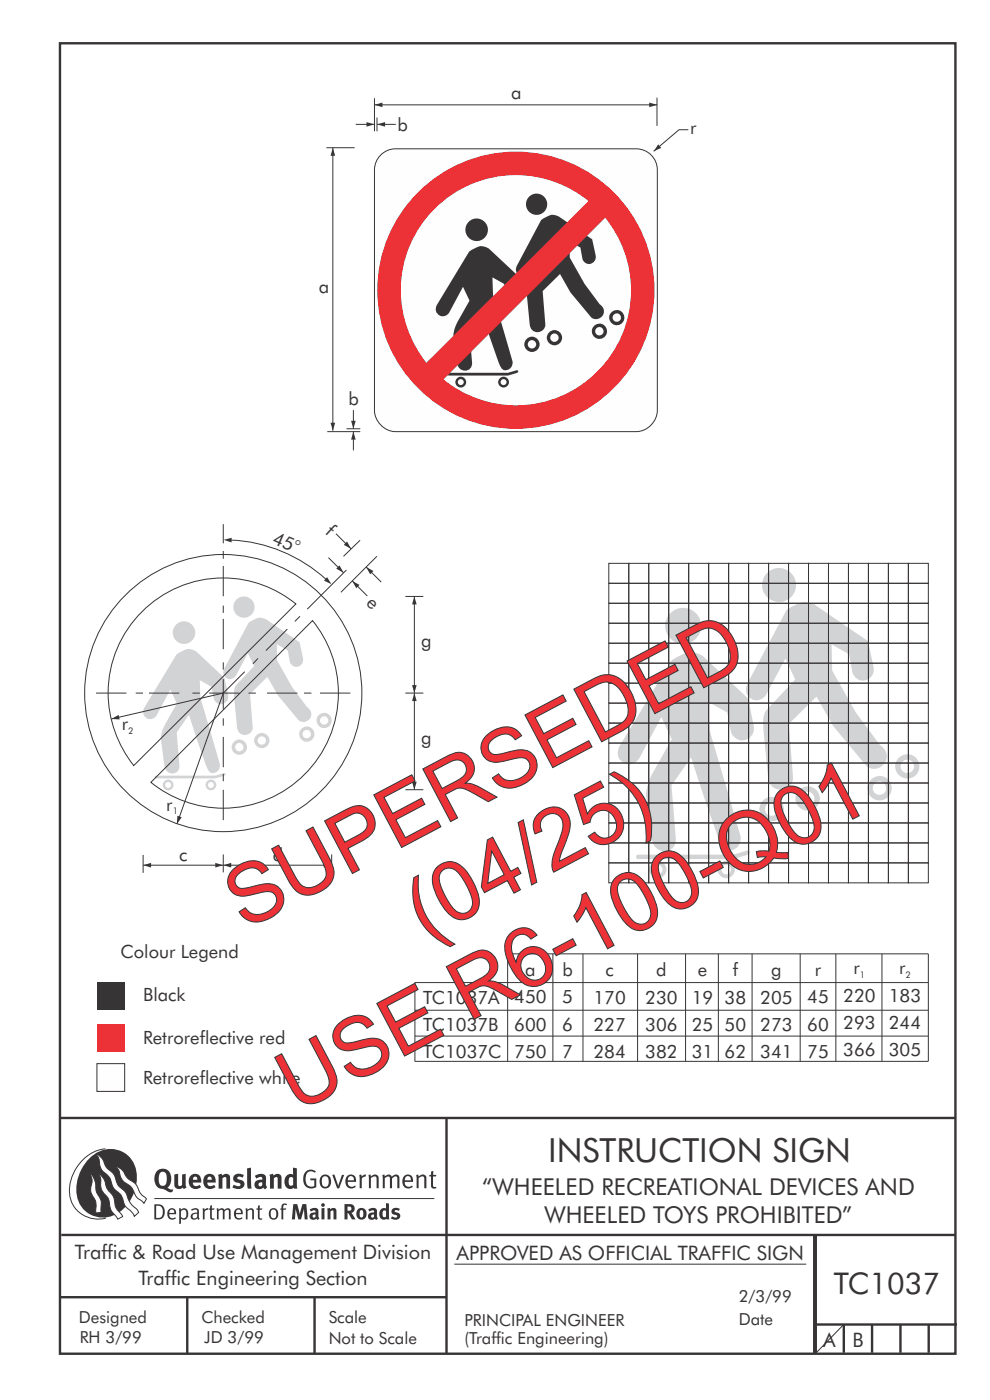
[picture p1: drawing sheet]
<svg xmlns="http://www.w3.org/2000/svg" width="210mm" height="297mm" viewBox="0 0 210 297" stroke-linecap="round" stroke-linejoin="round" font-family="sans-serif">
<path d="M20.6 217.2h5.8v5.8h-5.8z" fill-rule="evenodd" fill="#ed3237"/>
<path d="M20.6 208.4h5.8v5.9h-5.8z" fill-rule="evenodd" fill="#373435"/>
<path d="M20.6 225.6h5.8v5.9h-5.8z" fill-rule="evenodd" fill="#fefefe" stroke="#373435" stroke-width=".21"/>
<g fill="#d2d3d5">
<path d="M161.6 124.1a3.7 3.7 0 0 1 7.3 0 3.7 3.7 0 0 1-7.3 0zM166.8 129.5l1.6-1a3.9 3.9 0 0 1 4.8 .1l10.9 7.4 1.2 5.4a2.32 2.32 0 0 1-1.6 2.9 2.32 2.32 0 0 1-2.9-1.6l-.7-3.9-3.7-2.1 .1 5.5 5 9 5.1 6.8a2.69 2.69 0 0 1 1.1 3.8 2.69 2.69 0 0 1-3.8 .9l-7.2-8.7-3.5-6.2-5.9 5.8 .9 11.4a2.66 2.66 0 0 1-2.7 2.5 2.66 2.66 0 0 1-2.6-2.7l-1-11.1a4.5 4.5 0 0 1 .8-3.2l6-6.3-2.1-4.5-4 7.6a2.32 2.32 0 0 1-3.2 1 2.32 2.32 0 0 1-.8-3.3zM189.9 162.6a2.58 2.58 0 0 1 5.1 0 2.58 2.58 0 0 1-5.1 0zM191 162.6a1.45 1.45 0 0 1 2.9 0 1.45 1.45 0 0 1-2.9 0zM184 167.2a2.6 2.6 0 0 1 5.2 0 2.6 2.6 0 0 1-5.2 0zM185.1 167.2a1.45 1.45 0 0 1 2.9 0 1.45 1.45 0 0 1-2.9 0zM168.7 169.4a2.6 2.6 0 0 1 5.2 0 2.6 2.6 0 0 1-5.2 0zM169.9 169.4a1.42 1.42 0 0 1 2.8 0 1.42 1.42 0 0 1-2.8 0zM161.1 171.7a2.6 2.6 0 0 1 5.2 0 2.6 2.6 0 0 1-5.2 0zM162.3 171.7a1.42 1.42 0 0 1 2.8 0 1.42 1.42 0 0 1-2.8 0z" fill-rule="evenodd"/>
<path d="M141.1 132.8a3.8 3.8 0 0 1 7.6 0 3.8 3.8 0 0 1-7.6 0zM142.4 140.2a10.8 10.8 0 0 1 4-1.9l1.7 .4 1 .5 9.6 9 1.2 5.7a2.5 2.5 0 0 1-1.8 3 2.5 2.5 0 0 1-3-1.6l-.8-4.1-4-2.3 .2 5.9 6.6 22.8a2.4 2.4 0 0 1-3.4 2.5l-1-1.4a219.8 219.8 0 0 1-6.1-18l-4.2 5.9 .9 11.1a2.52 2.52 0 0 1-2.1 2.9 2.52 2.52 0 0 1-2.8-2.1l-1.4-10 .2-1.3 1-2.8 4.3-7.6-2.2-4.7-4.7 8.7a2.46 2.46 0 0 1-3.4 1 2.46 2.46 0 0 1-.8-3.4zM137.7 184.5a1.85 1.85 0 0 1 3.7 0 1.85 1.85 0 0 1-3.7 0zM138.5 184.5a1 1 0 0 1 2 0 1 1 0 0 1-2 0zM152.2 184.5a1.85 1.85 0 0 1 3.7 0 1.85 1.85 0 0 1-3.7 0zM153 184.5a1 1 0 0 1 2 0 1 1 0 0 1-2 0zM135 181.5l.5-.2h20l3-.9a.43 .43 0 0 1 .5 .3 .43 .43 0 0 1-.2 .6l-3.3 .9h-20l-.5-.2z" fill-rule="evenodd"/>
</g>
<g fill="none" stroke="#373435" stroke-width=".21">
<path d="M129.1 119.5h4.3v4.2h-4.3zM133.4 119.5h4.2v4.2h-4.2zM137.6 119.5h4.2v4.2h-4.2zM141.8 119.5h4.3v4.2h-4.3zM146.1 119.5h4.2v4.2h-4.2zM150.3 119.5h4.3v4.2h-4.3zM154.6 119.5h4.2v4.2h-4.2zM158.8 119.5h4.2v4.2h-4.2zM163 119.5h4.3v4.2h-4.3zM167.3 119.5h4.2v4.2h-4.2zM171.5 119.5h4.2v4.2h-4.2zM175.7 119.5h4.3v4.2h-4.3z"/>
<path d="M180 119.5h4.2v4.2h-4.2zM184.2 119.5h4.2v4.2h-4.2zM188.4 119.5h4.3v4.2h-4.3zM192.7 119.5h4.2v4.2h-4.2zM129.1 128h4.3v4.2h-4.3zM129.1 123.7h4.3v4.3h-4.3zM129.1 132.2h4.3v4.3h-4.3zM129.1 136.5h4.3v4.2h-4.3zM133.4 128h4.2v4.2h-4.2zM133.4 123.7h4.2v4.3h-4.2zM133.4 132.2h4.2v4.3h-4.2zM133.4 136.5h4.2v4.2h-4.2z"/>
<path d="M137.6 128h4.2v4.2h-4.2zM137.6 123.7h4.2v4.3h-4.2zM137.6 132.2h4.2v4.3h-4.2zM137.6 136.5h4.2v4.2h-4.2zM141.8 128h4.3v4.2h-4.3zM141.8 123.7h4.3v4.3h-4.3zM141.8 132.2h4.3v4.3h-4.3zM141.8 136.5h4.3v4.2h-4.3zM146.1 128h4.2v4.2h-4.2zM146.1 123.7h4.2v4.3h-4.2zM146.1 132.2h4.2v4.3h-4.2zM146.1 136.5h4.2v4.2h-4.2z"/>
<path d="M150.3 128h4.3v4.2h-4.3zM150.3 123.7h4.3v4.3h-4.3zM150.3 132.2h4.3v4.3h-4.3zM150.3 136.5h4.3v4.2h-4.3zM154.6 128h4.2v4.2h-4.2zM154.6 123.7h4.2v4.3h-4.2zM154.6 132.2h4.2v4.3h-4.2zM154.6 136.5h4.2v4.2h-4.2zM158.8 128h4.2v4.2h-4.2zM158.8 123.7h4.2v4.3h-4.2zM158.8 132.2h4.2v4.3h-4.2zM158.8 136.5h4.2v4.2h-4.2z"/>
<path d="M163 128h4.3v4.2h-4.3zM163 123.7h4.3v4.3h-4.3zM163 132.2h4.3v4.3h-4.3zM163 136.5h4.3v4.2h-4.3zM167.3 128h4.2v4.2h-4.2zM167.3 123.7h4.2v4.3h-4.2zM167.3 132.2h4.2v4.3h-4.2zM167.3 136.5h4.2v4.2h-4.2zM171.5 128h4.2v4.2h-4.2zM171.5 123.7h4.2v4.3h-4.2zM171.5 132.2h4.2v4.3h-4.2zM171.5 136.5h4.2v4.2h-4.2z"/>
<path d="M175.7 128h4.3v4.2h-4.3zM175.7 123.7h4.3v4.3h-4.3zM175.7 132.2h4.3v4.3h-4.3zM175.7 136.5h4.3v4.2h-4.3zM180 128h4.2v4.2h-4.2zM180 123.7h4.2v4.3h-4.2zM180 132.2h4.2v4.3h-4.2zM180 136.5h4.2v4.2h-4.2zM184.2 128h4.2v4.2h-4.2zM184.2 123.7h4.2v4.3h-4.2zM184.2 132.2h4.2v4.3h-4.2zM184.2 136.5h4.2v4.2h-4.2z"/>
<path d="M188.4 128h4.3v4.2h-4.3zM188.4 123.7h4.3v4.3h-4.3zM188.4 132.2h4.3v4.3h-4.3zM188.4 136.5h4.3v4.2h-4.3zM192.7 128h4.2v4.2h-4.2zM192.7 123.7h4.2v4.3h-4.2zM192.7 132.2h4.2v4.3h-4.2zM192.7 136.5h4.2v4.2h-4.2zM129.1 140.7h4.3v4.2h-4.3zM129.1 144.9h4.3v4.3h-4.3zM129.1 149.2h4.3v4.2h-4.3zM129.1 153.4h4.3v4.2h-4.3z"/>
<path d="M129.1 157.6h4.3v4.3h-4.3zM133.4 140.7h4.2v4.2h-4.2zM133.4 144.9h4.2v4.3h-4.2zM133.4 149.2h4.2v4.2h-4.2zM133.4 153.4h4.2v4.2h-4.2zM133.4 157.6h4.2v4.3h-4.2zM137.6 140.7h4.2v4.2h-4.2zM137.6 144.9h4.2v4.3h-4.2zM137.6 149.2h4.2v4.2h-4.2zM137.6 153.4h4.2v4.2h-4.2zM137.6 157.6h4.2v4.3h-4.2zM141.8 140.7h4.3v4.2h-4.3z"/>
<path d="M141.8 144.9h4.3v4.3h-4.3zM141.8 149.2h4.3v4.2h-4.3zM141.8 153.4h4.3v4.2h-4.3zM141.8 157.6h4.3v4.3h-4.3zM146.1 140.7h4.2v4.2h-4.2zM146.1 144.9h4.2v4.3h-4.2zM146.1 149.2h4.2v4.2h-4.2zM146.1 153.4h4.2v4.2h-4.2zM146.1 157.6h4.2v4.3h-4.2zM150.3 140.7h4.3v4.2h-4.3zM150.3 144.9h4.3v4.3h-4.3zM150.3 149.2h4.3v4.2h-4.3z"/>
<path d="M150.3 153.4h4.3v4.2h-4.3zM150.3 157.6h4.3v4.3h-4.3zM154.6 140.7h4.2v4.2h-4.2zM154.6 144.9h4.2v4.3h-4.2zM154.6 149.2h4.2v4.2h-4.2zM154.6 153.4h4.2v4.2h-4.2zM154.6 157.6h4.2v4.3h-4.2zM158.8 140.7h4.2v4.2h-4.2zM158.8 144.9h4.2v4.3h-4.2zM158.8 149.2h4.2v4.2h-4.2zM158.8 153.4h4.2v4.2h-4.2zM158.8 157.6h4.2v4.3h-4.2z"/>
<path d="M163 140.7h4.3v4.2h-4.3zM163 144.9h4.3v4.3h-4.3zM163 149.2h4.3v4.2h-4.3zM163 153.4h4.3v4.2h-4.3zM163 157.6h4.3v4.3h-4.3zM167.3 140.7h4.2v4.2h-4.2zM167.3 144.9h4.2v4.3h-4.2zM167.3 149.2h4.2v4.2h-4.2zM167.3 153.4h4.2v4.2h-4.2zM167.3 157.6h4.2v4.3h-4.2zM171.5 140.7h4.2v4.2h-4.2zM171.5 144.9h4.2v4.3h-4.2z"/>
<path d="M171.5 149.2h4.2v4.2h-4.2zM171.5 153.4h4.2v4.2h-4.2zM171.5 157.6h4.2v4.3h-4.2zM175.7 140.7h4.3v4.2h-4.3zM175.7 144.9h4.3v4.3h-4.3zM175.7 149.2h4.3v4.2h-4.3zM175.7 153.4h4.3v4.2h-4.3zM175.7 157.6h4.3v4.3h-4.3zM180 140.7h4.2v4.2h-4.2zM180 144.9h4.2v4.3h-4.2zM180 149.2h4.2v4.2h-4.2zM180 153.4h4.2v4.2h-4.2z"/>
<path d="M180 157.6h4.2v4.3h-4.2zM184.2 140.7h4.2v4.2h-4.2zM184.2 144.9h4.2v4.3h-4.2zM184.2 149.2h4.2v4.2h-4.2zM184.2 153.4h4.2v4.2h-4.2zM184.2 157.6h4.2v4.3h-4.2zM188.4 140.7h4.3v4.2h-4.3zM188.4 144.9h4.3v4.3h-4.3zM188.4 149.2h4.3v4.2h-4.3zM188.4 153.4h4.3v4.2h-4.3zM188.4 157.6h4.3v4.3h-4.3zM192.7 140.7h4.2v4.2h-4.2z"/>
<path d="M192.7 144.9h4.2v4.3h-4.2zM192.7 149.2h4.2v4.2h-4.2zM192.7 153.4h4.2v4.2h-4.2zM192.7 157.6h4.2v4.3h-4.2zM129.1 161.9h4.3v4.2h-4.3zM129.1 166.1h4.3v4.2h-4.3zM129.1 170.3h4.3v4.3h-4.3zM129.1 174.6h4.3v4.2h-4.3zM129.1 178.8h4.3v4.3h-4.3zM133.4 161.9h4.2v4.2h-4.2zM133.4 166.1h4.2v4.2h-4.2zM133.4 170.3h4.2v4.3h-4.2z"/>
<path d="M133.4 174.6h4.2v4.2h-4.2zM133.4 178.8h4.2v4.3h-4.2zM137.6 161.9h4.2v4.2h-4.2zM137.6 166.1h4.2v4.2h-4.2zM137.6 170.3h4.2v4.3h-4.2zM137.6 174.6h4.2v4.2h-4.2zM137.6 178.8h4.2v4.3h-4.2zM141.8 161.9h4.3v4.2h-4.3zM141.8 166.1h4.3v4.2h-4.3zM141.8 170.3h4.3v4.3h-4.3zM141.8 174.6h4.3v4.2h-4.3zM141.8 178.8h4.3v4.3h-4.3z"/>
<path d="M146.1 161.9h4.2v4.2h-4.2zM146.1 166.1h4.2v4.2h-4.2zM146.1 170.3h4.2v4.3h-4.2zM146.1 174.6h4.2v4.2h-4.2zM146.1 178.8h4.2v4.3h-4.2zM150.3 161.9h4.3v4.2h-4.3zM150.3 166.1h4.3v4.2h-4.3zM150.3 170.3h4.3v4.3h-4.3zM150.3 174.6h4.3v4.2h-4.3zM150.3 178.8h4.3v4.3h-4.3zM154.6 161.9h4.2v4.2h-4.2zM154.6 166.1h4.2v4.2h-4.2z"/>
<path d="M154.6 170.3h4.2v4.3h-4.2zM154.6 174.6h4.2v4.2h-4.2zM154.6 178.8h4.2v4.3h-4.2zM158.8 161.9h4.2v4.2h-4.2zM158.8 166.1h4.2v4.2h-4.2zM158.8 170.3h4.2v4.3h-4.2zM158.8 174.6h4.2v4.2h-4.2zM158.8 178.8h4.2v4.3h-4.2zM163 161.9h4.3v4.2h-4.3zM163 166.1h4.3v4.2h-4.3zM163 170.3h4.3v4.3h-4.3zM163 174.6h4.3v4.2h-4.3z"/>
<path d="M163 178.8h4.3v4.3h-4.3zM167.3 161.9h4.2v4.2h-4.2zM167.3 166.1h4.2v4.2h-4.2zM167.3 170.3h4.2v4.3h-4.2zM167.3 174.6h4.2v4.2h-4.2zM167.3 178.8h4.2v4.3h-4.2zM171.5 161.9h4.2v4.2h-4.2zM171.5 166.1h4.2v4.2h-4.2zM171.5 170.3h4.2v4.3h-4.2zM171.5 174.6h4.2v4.2h-4.2zM171.5 178.8h4.2v4.3h-4.2zM175.7 161.9h4.3v4.2h-4.3z"/>
<path d="M175.7 166.1h4.3v4.2h-4.3zM175.7 170.3h4.3v4.3h-4.3zM175.7 174.6h4.3v4.2h-4.3zM175.7 178.8h4.3v4.3h-4.3zM180 161.9h4.2v4.2h-4.2zM180 166.1h4.2v4.2h-4.2zM180 170.3h4.2v4.3h-4.2zM180 174.6h4.2v4.2h-4.2zM180 178.8h4.2v4.3h-4.2zM184.2 161.9h4.2v4.2h-4.2zM184.2 166.1h4.2v4.2h-4.2zM184.2 170.3h4.2v4.3h-4.2z"/>
<path d="M184.2 174.6h4.2v4.2h-4.2zM184.2 178.8h4.2v4.3h-4.2zM188.4 161.9h4.3v4.2h-4.3zM188.4 166.1h4.3v4.2h-4.3zM188.4 170.3h4.3v4.3h-4.3zM188.4 174.6h4.3v4.2h-4.3zM188.4 178.8h4.3v4.3h-4.3zM192.7 161.9h4.2v4.2h-4.2zM192.7 166.1h4.2v4.2h-4.2zM192.7 170.3h4.2v4.3h-4.2zM192.7 174.6h4.2v4.2h-4.2zM192.7 178.8h4.2v4.3h-4.2z"/>
<path d="M129.1 183.1h4.3v4.2h-4.3zM133.4 183.1h4.2v4.2h-4.2zM137.6 183.1h4.2v4.2h-4.2zM141.8 183.1h4.3v4.2h-4.3zM146.1 183.1h4.2v4.2h-4.2zM150.3 183.1h4.3v4.2h-4.3zM154.6 183.1h4.2v4.2h-4.2zM158.8 183.1h4.2v4.2h-4.2zM163 183.1h4.3v4.2h-4.3zM167.3 183.1h4.2v4.2h-4.2zM171.5 183.1h4.2v4.2h-4.2zM175.7 183.1h4.3v4.2h-4.3z"/>
<path d="M180 183.1h4.2v4.2h-4.2zM184.2 183.1h4.2v4.2h-4.2zM188.4 183.1h4.3v4.2h-4.3zM192.7 183.1h4.2v4.2h-4.2zM96.4 268.2h74.6"/>
</g>
<g fill="none" stroke="#373435" stroke-width=".51">
<path d="M12.7 9.2h190v278h-190zM12.7 237.2h190M94.7 237.1v50.1M12.7 275.2h82M13 262h189.7M39.7 275.2v12M66.7 275.2v12M172.7 262.2v25M173 262.1v24.9M173 281h30M179 281v6M185 281v6"/>
<path d="M191 281v6M197 281v6"/>
</g>
<path d="M81 32.6a4.4 4.4 0 0 1 2.9-1h51.1a4.5 4.5 0 0 1 4.4 4.4v51.1a4.7 4.7 0 0 1-4.4 4.5h-51.1a4.7 4.7 0 0 1-4.5-4.5v-51.1a4.5 4.5 0 0 1 1.6-3.4z" fill-rule="evenodd" fill="#fefefe" stroke="#373435" stroke-width=".21"/>
<path d="M80 24.9v2.9M80 26.4h4" fill="none" stroke="#373435" stroke-width=".21"/>
<path d="M80 26.4l1.7-.5v1z" fill="#373435"/>
<path d="M79.4 22.2h60M79.4 20.8v7M139.4 20.7v6" fill="none" stroke="#373435" stroke-width=".21"/>
<g fill="#373435">
<path d="M79.4 22.2l1.7-.4v.9z"/>
<path d="M137.7 21.8l1.7 .4-1.7 .5z"/>
</g>
<path d="M146 27.5h-2l-5.3 4.6" fill="none" stroke="#373435" stroke-width=".21"/>
<g fill="#373435">
<path d="M139.6 30.6l.7 .8-1.6 .7z"/>
<path d="M111.6 43.3a2.25 2.25 0 0 1 4.5 0 2.25 2.25 0 0 1-4.5 0zM114.8 46.7a3.5 3.5 0 0 1 3.7-.8l7.1 4.9 .7 3.4a1.45 1.45 0 0 1-.9 1.7 1.45 1.45 0 0 1-1.8-.9l-.5-2.5-2.3-1.3 .1 3.5a49.6 49.6 0 0 0 7.1 10.8 1.68 1.68 0 0 1-.6 1.9 1.68 1.68 0 0 1-1.9 0l-4.5-5.4-2.2-3.9-3.7 3.7 .6 7.1a1.66 1.66 0 0 1-1.7 1.6 1.66 1.66 0 0 1-1.6-1.7l-.7-7.1a2.54 2.54 0 0 1 .5-1.9l3.8-3.9-1.3-2.8-2.6 4.7a1.45 1.45 0 0 1-2 .6 1.45 1.45 0 0 1-.5-2zM129.2 67.4a1.61 1.61 0 0 1 3.2 0 1.61 1.61 0 0 1-3.2 0zM129.9 67.4a.9 .9 0 0 1 1.8 0 .9 .9 0 0 1-1.8 0zM125.5 70.3a1.65 1.65 0 0 1 3.3 0 1.65 1.65 0 0 1-3.3 0zM126.3 70.3a.88 .88 0 0 1 1.7 0 .88 .88 0 0 1-1.7 0zM116 71.6a1.61 1.61 0 0 1 3.2 0 1.61 1.61 0 0 1-3.2 0zM116.7 71.6a.9 .9 0 0 1 1.8 0 .9 .9 0 0 1-1.8 0zM111.2 73.1a1.65 1.65 0 0 1 3.3 0 1.65 1.65 0 0 1-3.3 0zM112 73.1a.89 .89 0 0 1 1.7 0 .89 .89 0 0 1-1.7 0z" fill-rule="evenodd"/>
<path d="M98.7 48.8a2.4 2.4 0 0 1 4.8 0 2.4 2.4 0 0 1-4.8 0zM99.5 53.4a3.8 3.8 0 0 1 3.5-1l.8 .4 5.9 5.6 .8 3.6a1.57 1.57 0 0 1-1.1 1.9 1.57 1.57 0 0 1-1.9-1.1l-.6-2.6-2.4-1.4 .1 3.7 4.1 14.3a1.4 1.4 0 0 1-.9 1.7 1.4 1.4 0 0 1-1.7-.9l-4-11.4-2.5 3.7 .5 6.9a1.61 1.61 0 0 1-1.6 1.8 1.61 1.61 0 0 1-1.6-1.7l-.7-5.8v-.5l.7-2 2.7-4.8-1.4-3-2.9 5.5a1.54 1.54 0 0 1-2.1 .6 1.54 1.54 0 0 1-.6-2.2zM96.6 81.1a1.15 1.15 0 0 1 2.3 0 1.15 1.15 0 0 1-2.3 0zM97.1 81.1a.65 .65 0 0 1 1.3 0 .65 .65 0 0 1-1.3 0zM105.7 81.1a1.15 1.15 0 0 1 2.3 0 1.15 1.15 0 0 1-2.3 0zM106.2 81.1a.63 .63 0 0 1 1.2 0 .63 .63 0 0 1-1.2 0zM94.9 79.2l.3-.1h12.5l1.9-.6 .3 .2-.3 .4-1.8 .6h-12.6l-.3-.2z" fill-rule="evenodd"/>
</g>
<path d="M92.2 44.3a24.4 24.4 0 0 0-1.8 32.6l34.4-34.2a24.3 24.3 0 0 0-32.6 1.6zM128.4 46.2a24.4 24.4 0 0 1-1.7 32.6 24.4 24.4 0 0 1-32.6 1.7zM80 61.6a29.4 29.4 0 0 1 58.8 0 29.4 29.4 0 0 1-58.8 0z" fill-rule="evenodd" fill="#ed3237"/>
<path d="M75.5 26.4h3.9" fill="none" stroke="#373435" stroke-width=".21"/>
<path d="M77.7 25.9l1.7 .5-1.7 .5z" fill="#373435"/>
<path d="M69.2 31.3h6M70.6 31.4v60M69.4 91.6h7M73.5 91h2.9" fill="none" stroke="#373435" stroke-width=".21"/>
<g fill="#373435">
<path d="M70.1 89.7h1l-.5 1.7z"/>
<path d="M70.6 31.4l.5 1.7h-1z"/>
</g>
<path d="M75 87v4" fill="none" stroke="#373435" stroke-width=".21"/>
<path d="M74.5 89.3h.9l-.4 1.7z" fill="#373435"/>
<path d="M75 91.6v3.9" fill="none" stroke="#373435" stroke-width=".21"/>
<path d="M75 91.6l.4 1.7h-.9z" fill="#373435"/>
<g fill="#d2d3d5">
<path d="M49.5 128.8a2.25 2.25 0 0 1 4.5 0 2.25 2.25 0 0 1-4.5 0zM52.7 132.1a3.5 3.5 0 0 1 3.7-.7l7.1 4.8 .8 3.4a1.45 1.45 0 0 1-1 1.8 1.45 1.45 0 0 1-1.8-1l-.5-2.4-2.3-1.3 .1 3.4a49.6 49.6 0 0 0 7.1 10.9 1.68 1.68 0 0 1-.5 1.8 1.68 1.68 0 0 1-2 .1l-4.5-5.4-2.2-3.9-3.7 3.6 .6 7.1a1.66 1.66 0 0 1-1.7 1.6 1.66 1.66 0 0 1-1.6-1.6l-.7-7.2a2.54 2.54 0 0 1 .5-1.8l3.8-4-1.3-2.7-2.5 4.7a1.45 1.45 0 0 1-2 .6 1.45 1.45 0 0 1-.5-2zM67.1 152.8a1.65 1.65 0 0 1 3.3 0 1.65 1.65 0 0 1-3.3 0zM67.9 152.8a.88 .88 0 0 1 1.7 0 .88 .88 0 0 1-1.7 0zM63.5 155.7a1.61 1.61 0 0 1 3.2 0 1.61 1.61 0 0 1-3.2 0zM64.2 155.7a.88 .88 0 0 1 1.7 0 .88 .88 0 0 1-1.7 0zM53.9 157.1a1.65 1.65 0 0 1 3.3 0 1.65 1.65 0 0 1-3.3 0zM54.6 157.1a.9 .9 0 0 1 1.8 0 .9 .9 0 0 1-1.8 0zM49.2 158.5a1.62 1.62 0 0 1 3.2 0 1.62 1.62 0 0 1-3.2 0zM49.9 158.5a.89 .89 0 0 1 1.7 0 .89 .89 0 0 1-1.7 0z" fill-rule="evenodd"/>
<path d="M36.6 134.2a2.4 2.4 0 0 1 4.8 0 2.4 2.4 0 0 1-4.8 0zM37.4 138.9a3.8 3.8 0 0 1 3.5-1.1l.8 .4 6 5.6 .7 3.6a1.57 1.57 0 0 1-1.1 1.9 1.57 1.57 0 0 1-1.9-1l-.5-2.6-2.5-1.4 .1 3.7 4.2 14.2a1.4 1.4 0 0 1-1 1.7 1.4 1.4 0 0 1-1.7-.9l-3.9-11.4-2.6 3.8 .6 6.9a1.61 1.61 0 0 1-1.6 1.8 1.61 1.61 0 0 1-1.6-1.8l-.8-5.7 .1-.5 .6-2 2.7-4.9-1.4-2.9-2.9 5.4a1.54 1.54 0 0 1-2.1 .7 1.54 1.54 0 0 1-.5-2.2zM34.5 166.5a1.15 1.15 0 0 1 2.3 0 1.15 1.15 0 0 1-2.3 0zM35 166.5a.65 .65 0 0 1 1.3 0 .65 .65 0 0 1-1.3 0zM43.6 166.5a1.15 1.15 0 0 1 2.3 0 1.15 1.15 0 0 1-2.3 0zM44.1 166.5a.65 .65 0 0 1 1.3 0 .65 .65 0 0 1-1.3 0zM32.8 164.7l.3-.2h12.6l1.8-.5 .4 .2-.4 .4-1.8 .5h-12.6l-.3-.1z" fill-rule="evenodd"/>
</g>
<g fill="none" stroke="#373435" stroke-width=".21">
<path d="M30.1 129.8a24.3 24.3 0 0 1 32.7-1.7l-34.4 34.3a24.4 24.4 0 0 1 1.7-32.6zM66.3 131.7a24.4 24.4 0 0 1-1.7 32.6 24.4 24.4 0 0 1-32.6 1.7zM47.4 147l-9.9 27.8"/>
<circle cx="47.4" cy="147" r="29.4"/>
</g>
<path d="M37.6 173.1l.9 .3-1 1.4z" fill="#373435"/>
<path d="M47.4 147l-23.8 5.5" fill="none" stroke="#373435" stroke-width=".21"/>
<path d="M23.6 152.5l1.6-.8 .2 .9z" fill="#373435"/>
<path d="M54.7 139.7l-1 1.1M60.9 133.5l-4.5 4.5M63.6 130.7l-1.1 1.1M73.5 120.9l-8.3 8.3M74.7 123.2l3.2 3.2M51.9 142.5l-4.5 4.5" fill="none" stroke="#373435" stroke-width=".21"/>
<path d="M74.7 123.2l1.6 .9-.7 .7z" fill="#373435"/>
<path d="M77.7 120.3l3.2 3.2" fill="none" stroke="#373435" stroke-width=".21"/>
<path d="M77.7 120.3l1.5 .8-.7 .7z" fill="#373435"/>
<path d="M69.7 118.3l3.2 3.2" fill="none" stroke="#373435" stroke-width=".21"/>
<path d="M72 119.9l.9 1.6-1.6-.9z" fill="#373435"/>
<path d="M71.3 113.2l3.2 3.2" fill="none" stroke="#373435" stroke-width=".21"/>
<path d="M73.6 114.9l.9 1.5-1.6-.8z" fill="#373435"/>
<path d="M76.4 114.6l-3.5 3.4M80 118l-7.7 7.6M86 126.5h3.8M86 147h3.8M86 167.5h3.8M30.4 183.5h17M30.4 181.4v3.8M47.4 181.3v3.8M70.4 181.3v3.8" fill="none" stroke="#373435" stroke-width=".21"/>
<g fill="#373435">
<path d="M45.7 183.1l1.7 .4-1.7 .5z"/>
<path d="M30.4 183.5l1.6-.4v.9z"/>
</g>
<path d="M47.4 183.5h23" fill="none" stroke="#373435" stroke-width=".21"/>
<g fill="#373435">
<path d="M68.7 183.1l1.7 .4-1.7 .5z"/>
<path d="M47.4 183.5l1.6-.4v.9z"/>
</g>
<path d="M49 114.6a32.2 32.2 0 0 1 20.2 8.3" fill="none" stroke="#373435" stroke-width=".21"/>
<g fill="#373435">
<path d="M47.4 114.5l1.7-.4v1z"/>
<path d="M69.4 122.4l.9 1.5-1.6-.7z"/>
</g>
<path d="M87.9 126.5v20.5" fill="none" stroke="#373435" stroke-width=".21"/>
<g fill="#373435">
<path d="M87.4 145.3h1l-.5 1.7z"/>
<path d="M87.9 126.5l.5 1.7h-1z"/>
</g>
<path d="M87.9 147v20.5" fill="none" stroke="#373435" stroke-width=".21"/>
<g fill="#373435">
<path d="M87.4 165.8h1l-.5 1.7z"/>
<path d="M87.9 147l.5 1.7h-1z"/>
</g>
<g fill="none" stroke="#373435" stroke-width=".21">
<path d="M47.4 111.2v4.1M47.4 116.9v1.6M47.4 120.1v6.4M47.4 128.5v1.5M47.4 131.3v6.4M20.4 147h6.4M28.8 147h1.5M31.6 147h6.4M40.8 147h1.6M44.4 147h6.4M47.4 140.5v1.6M47.4 144.1v6.4"/>
<path d="M47.4 152.4v1.5M47.4 156.3v6.5M52.7 147h1.6M56.7 147h6.4M64.5 147h1.6M67.9 147h6.4M47.4 164.2v1.5M47.4 167.6v6.4M88 219.8h108.9M88 214.3h108.9M88 208.4h108.9M107.6 202.4h89.3v22.8h-108.9v-16.8"/>
<path d="M107.7 202.4v22.8M117.3 202.4v22.8M123.7 202.4v22.8M135.2 202.4v22.8M145.4 202.4v22.8M152.4 202.4v22.8M159.5 202.4v22.8M169.7 202.4v22.8M177.3 202.4v22.8M187.1 202.4v22.8M178.9 281l-6 6.2"/>
</g>
<g fill="#373435">
<path d="M64.9 248.5a1.61 1.61 0 0 1 2.1 0l-.2 .3a1.17 1.17 0 0 0-1.4-.2 1.17 1.17 0 0 0-.6 1.3 1.42 1.42 0 0 0 1.2 1.8l.7-.1v-1.2h-.8l-.1-.4h1.3v1.8a1.82 1.82 0 0 1-2.2 0 1.82 1.82 0 0 1-.6-2.1l.2-.7z" fill-rule="evenodd"/>
<path d="M68.2 249.4a1.77 1.77 0 0 0 .4 2.7 1.39 1.39 0 0 0 1.4-.5 1.39 1.39 0 0 0 .2-1.5 1.19 1.19 0 0 0-2-.7zM68.5 249.7a.83 .83 0 0 1 1 .1 .83 .83 0 0 1 .2 .9 .75 .75 0 0 1-.6 1.1 .75 .75 0 0 1-.8-.9v-.9z" fill-rule="evenodd"/>
<path d="M70.5 249.2h.4l.8 2.4 .8-2.4h.5l-1.1 2.9h-.4z" fill-rule="evenodd"/>
<path d="M73.6 249.6a1.74 1.74 0 0 0 .5 2.5l.9-.1 .5-.2-.2-.3a.89 .89 0 0 1-1.1 .2 .89 .89 0 0 1-.4-1h1.7a1.15 1.15 0 0 0-.4-1.4 1.15 1.15 0 0 0-1.5 .3zM74 249.7a.67 .67 0 0 1 .8-.1 .67 .67 0 0 1 .3 .8h-1.3z" fill-rule="evenodd"/>
<path d="M76.2 249.3l.4-.1 .1 .4 .5-.4h.5l-.2 .5a.61 .61 0 0 0-.8 .6v1.8h-.4z" fill-rule="evenodd"/>
<path d="M78.1 249.3l.5-.1 .1 .4a.89 .89 0 0 1 .9-.4 .89 .89 0 0 1 .7 .7v2.2h-.4v-2.2l-.1-.2-.3-.1-.8 .3v2.2h-.4z" fill-rule="evenodd"/>
<path d="M81.1 249.3l.4-.1 .1 .4a.83 .83 0 0 1 .8-.4 .83 .83 0 0 1 .7 .4 .86 .86 0 0 1 .9-.4 .86 .86 0 0 1 .7 .7v2.2h-.4l-.1-2.4a.5 .5 0 0 0-.8 .1l-.2 .2v2.1h-.5v-2.3l-.4-.2-.7 .3v2.2h-.4z" fill-rule="evenodd"/>
<path d="M85.7 249.6a1.74 1.74 0 0 0 .5 2.5l.9-.1 .5-.2-.2-.3a.89 .89 0 0 1-1.1 .2 .89 .89 0 0 1-.4-1h1.7a1.15 1.15 0 0 0-.5-1.4 1.15 1.15 0 0 0-1.4 .3zM86 249.7a.67 .67 0 0 1 .9-.1 .67 .67 0 0 1 .3 .8h-1.3z" fill-rule="evenodd"/>
<path d="M88.3 249.3l.4-.1 .1 .4a.89 .89 0 0 1 .9-.4 .89 .89 0 0 1 .7 .7v2.2h-.4v-2.2l-.1-.2-.3-.1-.8 .3v2.2h-.4z" fill-rule="evenodd"/>
<path d="M91.5 248.5l.4-.1v.8h.7l-.2 .4h-.5v2.1l.1 .1h.5l.1 .2a.71 .71 0 0 1-1.2-.5v-1.9h-.3v-.4h.3z" fill-rule="evenodd"/>
<path d="M37 249.2l.8-.2v2a.46 .46 0 0 0 .2 .6 .46 .46 0 0 0 .6-.3v-2.1l.8-.2v2.3l.2 .6-.6 .3-.2-.3a1.03 1.03 0 0 1-1.2 .3 1.03 1.03 0 0 1-.6-1.1z" fill-rule="evenodd"/>
<path d="M40.4 249.4a1.64 1.64 0 0 0 0 2.3 1.64 1.64 0 0 0 2.3 .1l-.4-.5a.78 .78 0 0 1-.9 .3 .78 .78 0 0 1-.5-.7h1.8a1.37 1.37 0 0 0-.6-1.7 1.37 1.37 0 0 0-1.7 .2zM41 249.8a.48 .48 0 0 1 .7-.1 .48 .48 0 0 1 .2 .6h-1z" fill-rule="evenodd"/>
<path d="M43.5 249.4a1.65 1.65 0 0 0-.2 2 1.65 1.65 0 0 0 1.9 .7l.5-.3-.3-.5a.78 .78 0 0 1-.9 .4 .78 .78 0 0 1-.5-.8h1.8a1.37 1.37 0 0 0-.6-1.7 1.37 1.37 0 0 0-1.7 .2zM44.1 249.8a.48 .48 0 0 1 .6-.1 .48 .48 0 0 1 .2 .6h-.9z" fill-rule="evenodd"/>
<path d="M46.3 249.2l.7-.2 .1 .4a.95 .95 0 0 1 1-.3 .95 .95 0 0 1 .7 .8v2.3h-.8v-2.3l-.3-.2-.5 .3v2.2h-.8z" fill-rule="evenodd"/>
<path d="M49.7 249.4a1.73 1.73 0 0 1 2-.1l-.2 .5-.6-.2a.42 .42 0 0 0-.6 .3l.2 .2a1.23 1.23 0 0 1 1.4 1.1 1.47 1.47 0 0 1-2.3 .9l-.3-.2 .3-.6 .7 .3a.47 .47 0 0 0 .7-.3 .87 .87 0 0 0-1-.5l-.4-.2-.1-.4z" fill-rule="evenodd"/>
<path d="M54.1 249.4l.3 .6 .3-.2a.62 .62 0 0 1 .9 .1v.4a1.21 1.21 0 0 0-1.3 .3 1.21 1.21 0 0 0-.2 1.3 1.19 1.19 0 0 0 1.7 0l.5 .4 .4-.5-.3-.3v-1.4a.96 .96 0 0 0-1.3-1.1zM55 250.9l.6-.1v.7a.43 .43 0 0 1-.6 .1 .43 .43 0 0 1 0-.7z" fill-rule="evenodd"/>
<path d="M57.2 249.2l.7-.2 .1 .4a.95 .95 0 0 1 1-.3 .95 .95 0 0 1 .7 .8v2.3h-.8v-2.3l-.3-.2-.5 .3v2.2h-.8z" fill-rule="evenodd"/>
<path d="M62.2 247.7v1.5a1.29 1.29 0 0 0-1.4 .1 1.29 1.29 0 0 0-.5 1.4 1.24 1.24 0 0 0 .5 1.3 1.24 1.24 0 0 0 1.5 0l.1 .2h.7l-.1-4.4zM61.5 249.8l.4-.1 .3 .2v1.4l-.3 .2a.48 .48 0 0 1-.6-.4 1.52 1.52 0 0 1 .2-1.3z" fill-rule="evenodd"/>
<path d="M52.4 247.9l.8-.2 .2 4.5h-.8l-.1-.2z" fill-rule="evenodd"/>
</g>
<path d="M22.4 243.7a9 9 0 0 0-7.4 10.9 6.2 6.2 0 0 0 7.5 3.8M32.7 254.3h59.4" fill="none" stroke="#373435" stroke-width=".21"/>
<path d="M19.1 245.6a5.7 5.7 0 0 1 6.5-1.4 5.7 5.7 0 0 1 3.4 5.7 8.6 8.6 0 0 1-6.2 8.3 5.7 5.7 0 0 1-6.5-7 9.9 9.9 0 0 1 2.8-5.6z" fill-rule="evenodd" fill="#373435"/>
<path d="M24.4 247.4a3.1 3.1 0 0 1 2.3 2.1l.8 .8a3.2 3.2 0 0 1 2 2.4l.4 .6 1.2 1-.6 1-.2-.3a3.5 3.5 0 0 1-1.9-2.1 3.8 3.8 0 0 0-2.1-2.2 3.5 3.5 0 0 1-1-2.2zM20.4 244.8a3.4 3.4 0 0 1 1.9 2.4l.7 .9a3.3 3.3 0 0 1 1.7 2.6 4.4 4.4 0 0 0 1.7 2l.3 .3a6.1 6.1 0 0 0 2.5 3.7l.2 .5-.9 .9a6.1 6.1 0 0 0-1.9-2.3l-.4-.7a3.6 3.6 0 0 0-1.9-2.8l-.6-1a3.6 3.6 0 0 0-1.9-2.8 3.7 3.7 0 0 1-.8-2.4zM21 249a3.4 3.4 0 0 1 1.5 2.7l.6 1a3.8 3.8 0 0 1 1.4 3.1l.3 .7 1.2 1.6-1 .5-.5-.7a3.2 3.2 0 0 1-1.3-2.8 4.3 4.3 0 0 0-1.4-2.2 4.7 4.7 0 0 1-.5-3zM19.2 249a5.1 5.1 0 0 1 1.2 3.7l.3 .6a3.1 3.1 0 0 1 .7 3l.1 .9-1.1 .1-.1-.7a3.5 3.5 0 0 0-.9-3.3 3.6 3.6 0 0 1 .1-2.5z" fill-rule="evenodd" fill="#fefefe" stroke="#373435" stroke-width=".21"/>
<g fill="#373435">
<path d="M33.4 248.4a2.51 2.51 0 0 0 .4 3.7l.8 .1a2.78 2.78 0 0 0 2 .7l.2-.6h-.6l-.7-.3a2.56 2.56 0 0 0 0-3.8 1.83 1.83 0 0 0-2.1 .2zM34 248.7a.87 .87 0 0 1 1 .1 .87 .87 0 0 1 .4 .9v.4a1.17 1.17 0 0 1-.9 1.5l-.3-.1a2.38 2.38 0 0 1-.2-2.8z" fill-rule="evenodd"/>
<path d="M33.1 255.8v2.6a1.12 1.12 0 0 0 1.2-.3 1.12 1.12 0 0 0 .2-1.2l-.1-.5-.3-.5zM32.7 255.5h1.1a1.67 1.67 0 0 1 1.2 1.6 1.67 1.67 0 0 1-1.3 1.6h-1zM36.1 256.8l-.2 .5h1.1a.55 .55 0 0 0-.3-.6 .55 .55 0 0 0-.6 .1zM35.8 256.6a.95 .95 0 0 1 1.2-.1 .95 .95 0 0 1 .4 1.1h-1.5a.72 .72 0 0 0 .4 .8 .72 .72 0 0 0 .9-.2l.1 .3a1.15 1.15 0 0 1-1.5 0 1.15 1.15 0 0 1-.2-1.5zM38.4 257v1.1a.7 .7 0 0 0 .9 .2 .7 .7 0 0 0 .2-.9 .61 .61 0 0 0-.4-.7 .61 .61 0 0 0-.7 .3zM38 256.4l.3-.1 .1 .4a.95 .95 0 0 1 1.2-.2 .95 .95 0 0 1 .3 1.2 .92 .92 0 0 1-.5 .9 .92 .92 0 0 1-1-.1v1.1l-.4 .1zM40.9 257.7a.5 .5 0 0 0 .2 .8 .5 .5 0 0 0 .7-.4v-.6zM40.5 256.6a1 1 0 0 1 1.7 .3v1.4l.2 .2-.2 .3-.3-.4a.78 .78 0 0 1-1.4 0 .78 .78 0 0 1 .8-1.1h.5a.58 .58 0 0 0-.3-.7 .58 .58 0 0 0-.7 .2zM43 256.4l.3-.1 .1 .4 .3-.3 .5-.1-.2 .4a.52 .52 0 0 0-.6 .5v1.5h-.4zM44.6 255.8l.4-.1-.1 .7h.6l-.1 .2h-.5v1.5a.35 .35 0 0 0 .6 .3v.3a.57 .57 0 0 1-.6 0 .57 .57 0 0 1-.3-.5v-1.6h-.3v-.2h.3zM45.9 256.4l.4-.1 .1 .4 .2-.2a.64 .64 0 0 1 1 .2 .7 .7 0 0 1 .8-.4 .7 .7 0 0 1 .5 .6v1.8h-.4v-1.7l-.2-.4-.7 .4v1.7h-.3v-1.7a.38 .38 0 0 0-.3-.4 .38 .38 0 0 0-.5 .2l-.1 .2v1.7h-.4zM50.2 256.8l-.2 .5h1.1a.55 .55 0 0 0-.2-.6 .55 .55 0 0 0-.7 .1zM49.9 256.6a.95 .95 0 0 1 1.2-.1 .95 .95 0 0 1 .4 1.1h-1.5a.72 .72 0 0 0 .4 .8 .72 .72 0 0 0 .9-.2l.1 .3a1.15 1.15 0 0 1-1.5 0 1.15 1.15 0 0 1-.2-1.5zM52.1 256.4l.3-.1 .1 .4a.72 .72 0 0 1 .8-.4 .72 .72 0 0 1 .6 .6v1.8h-.4v-1.6a.45 .45 0 0 0-.3-.5 .45 .45 0 0 0-.5 .2l-.2 .2v1.7h-.3zM54.7 255.8l.4-.1v.7h.6l-.1 .2h-.5v1.5a.35 .35 0 0 0 .5 .3v.3a.57 .57 0 0 1-.6 0 .57 .57 0 0 1-.3-.5v-1.6h-.3v-.2h.3zM57.6 256.7l-.2 .8a.65 .65 0 0 0 .3 .8 .65 .65 0 0 0 .8-.2l.1-.1a.93 .93 0 0 0-.7-1.4zM57.3 256.6a1.12 1.12 0 0 1 1.4 0 1.12 1.12 0 0 1 .2 1.5 1.01 1.01 0 0 1-1.2 .6 1.01 1.01 0 0 1-.7-1.2zM59.9 255.5l.5-.2 .5 .1-.2 .3-.3-.1-.3 .2v.6h.6l-.1 .2h-.5v2.1h-.4v-2.1h-.2v-.2h.2zM62.2 255.4l-.3 3.3h.7l.1-2.3 .6 2.3h.5l.7-2.3 .1 2.3h.7l-.3-3.3h-.9l-.5 2.2-.5-2.2zM65.7 256.6l.3 .4a.51 .51 0 0 1 .5-.3 .51 .51 0 0 1 .4 .4v.1a.88 .88 0 0 0-1.1 .3 .88 .88 0 0 0 .2 1.2 .9 .9 0 0 0 1.1-.2l.3 .3 .4-.4-.3-.3v-1a.87 .87 0 0 0-.4-.9 .87 .87 0 0 0-1 .2zM66.4 257.7l.5-.1v.6l-.1 .1h-.3l-.2-.2zM68.2 256.3v2.4h.6v-2.5zM68.1 255.6a.4 .4 0 0 0 .8 0 .4 .4 0 0 0-.8 0zM69.4 256.4l.1 2.3h.6v-1.7a.33 .33 0 0 1 .4-.2 .33 .33 0 0 1 .2 .3v1.6h.7v-1.8a.75 .75 0 0 0-.6-.6 .75 .75 0 0 0-.8 .2v-.3zM73.1 255.4v3.3h.6v-1.4l.3 .3 .7 1.1h.7l-.9-1.4a.94 .94 0 0 0 .7-1 .94 .94 0 0 0-.9-.9zM73.7 256a.51 .51 0 0 1 .7 .1 .51 .51 0 0 1-.1 .7h-.6zM75.9 256.6a1.19 1.19 0 0 0-.1 1.7 1.19 1.19 0 0 0 1.7 0 1.19 1.19 0 0 0 0-1.6 1.19 1.19 0 0 0-1.6-.1zM76.5 256.8l.2-.1a.99 .99 0 0 1 0 1.6 1.06 1.06 0 0 1-.2-1.5zM78.1 256.6l.3 .4a.51 .51 0 0 1 .5-.3 .51 .51 0 0 1 .4 .4v.1a.88 .88 0 0 0-1.1 .3 .88 .88 0 0 0 .2 1.2 .9 .9 0 0 0 1.1-.2l.3 .3 .4-.4-.2-.3v-1a.87 .87 0 0 0-.5-.9 .87 .87 0 0 0-1 .2zM78.9 257.7l.4-.1v.6l-.1 .1h-.3l-.2-.2zM81.9 255.2v1.2a1.2 1.2 0 0 0-1.4 .6 1.2 1.2 0 0 0 .2 1.4l.5 .3 .8-.1v.1h.6l-.1-3.4zM81.4 256.8l.5 .1-.1 1.2a.46 .46 0 0 1-.5 0 .46 .46 0 0 1-.2-.6zM83.3 256.4a.79 .79 0 0 0-.2 1 .79 .79 0 0 0 1 .4 .33 .33 0 0 1 0 .5 .33 .33 0 0 1-.5-.1l-.5-.2-.2 .5a1.15 1.15 0 0 0 1.2 .3 1.15 1.15 0 0 0 .8-1 1.49 1.49 0 0 0-1.2-.8 .4 .4 0 0 1 .3-.3 .4 .4 0 0 1 .4 .1l.2 .1 .2-.4a1.47 1.47 0 0 0-1.5-.1z" fill-rule="evenodd"/>
</g>
<g font-size="17.6" fill="#ed3237">
<text x="51.9" y="197.4" transform="rotate(-28 51.9 197.4)">SUPERSEDED</text>
<text x="90.1" y="199.5" transform="rotate(-28 90.1 199.5)">(04/25)</text>
<text x="62.9" y="236.1" transform="rotate(-28 62.9 236.1)">USE R6-100-Q01</text>
</g>
<text font-size="7.1" fill="#373435" x="116.3" y="246.5">INSTRUCTION SIGN</text>
<text font-size="6.3" fill="#373435" x="176.8" y="274.5">TC1037</text>
<g font-size="4.9" fill="#373435">
<text x="102.2" y="253.5">“WHEELED RECREATIONAL DEVICES AND</text>
<text x="115.5" y="259.4">WHEELED TOYS PROHIBITED”</text>
</g>
<g font-size="4.2" fill="#373435">
<text x="15.9" y="267">Traffic &amp; Road Use Management Division</text>
<text x="96.9" y="267.2">APPROVED AS OFFICIAL TRAFFIC SIGN</text>
<text x="29.4" y="272.6">Traffic Engineering Section</text>
<text x="174.6" y="285.7">A</text>
<text x="180.8" y="285.7">B</text>
</g>
<g font-size="3.9" fill="#373435">
<text x="108.4" y="21">a</text>
<text x="84.3" y="27.8">b</text>
<text x="146.4" y="28.4">r</text>
<text x="67.7" y="62.2">a</text>
<text x="73.9" y="86">b</text>
<text x="68.8" y="113.1" transform="rotate(43 68.8 113.1)">f</text>
<text x="57.6" y="115.1" transform="rotate(23 57.6 115.1)">45°</text>
<text x="77.6" y="128" transform="rotate(43 77.6 128)">e</text>
<text x="89.3" y="137.3">g</text>
<text x="25.8" y="154.9">r</text>
<text x="89.3" y="157.8">g</text>
<text x="35.3" y="172">r</text>
<text x="38" y="182.6">c</text>
<text x="57.9" y="182.6">d</text>
<text x="25.6" y="203.3">Colour Legend</text>
<text x="111.4" y="207.1">a</text>
<text x="119.3" y="207.1">b</text>
<text x="128.4" y="207.1">c</text>
<text x="139.2" y="207.1">d</text>
<text x="148" y="207.1">e</text>
<text x="155.4" y="207.1">f</text>
<text x="163.6" y="207.1">g</text>
<text x="172.8" y="207.1">r</text>
<text x="181" y="206.7">r</text>
<text x="190.7" y="206.7">r</text>
<text x="30.4" y="212.3">Black</text>
<text x="89.8" y="212.9">TC1037A</text>
<text x="109.1" y="212.9">450</text>
<text x="119.3" y="212.9">5</text>
<text x="125.9" y="212.9">170</text>
<text x="136.9" y="212.9">230</text>
<text x="146.7" y="212.9">19</text>
<text x="153.7" y="212.9">38</text>
<text x="161.3" y="212.9">205</text>
<text x="171.2" y="212.9">45</text>
<text x="178.9" y="212.5">220</text>
<text x="188.5" y="212.5">183</text>
<text x="30.4" y="221.4">Retroreflective red</text>
<text x="89.8" y="218.7">TC1037B</text>
<text x="109.1" y="218.6">600</text>
<text x="119.3" y="218.6">6</text>
<text x="125.9" y="218.7">227</text>
<text x="136.9" y="218.7">306</text>
<text x="146.7" y="218.7">25</text>
<text x="153.7" y="218.7">50</text>
<text x="161.3" y="218.7">273</text>
<text x="171.2" y="218.6">60</text>
<text x="178.9" y="218.3">293</text>
<text x="188.5" y="218.3">244</text>
<text x="89.8" y="224.4">TC1037C</text>
<text x="109.1" y="224.4">750</text>
<text x="119.3" y="224.4">7</text>
<text x="125.9" y="224.4">284</text>
<text x="136.9" y="224.4">382</text>
<text x="146.7" y="224.4">31</text>
<text x="153.7" y="224.4">62</text>
<text x="161.3" y="224.4">341</text>
<text x="171.2" y="224.4">75</text>
<text x="178.9" y="224">366</text>
<text x="188.5" y="224">305</text>
<text x="30.4" y="229.9">Retroreflective white</text>
</g>
<g font-size="3.5" fill="#373435">
<text x="16.7" y="280.6">Designed</text>
<text x="42.7" y="280.6">Checked</text>
<text x="69.7" y="280.6">Scale</text>
<text x="98.5" y="281.3">PRINCIPAL ENGINEER</text>
<text x="156.7" y="281.2">Date</text>
<text x="156.7" y="276.2">2/3/99</text>
<text x="16.9" y="284.8">RH 3/99</text>
<text x="43.3" y="284.8">JD 3/99</text>
<text x="69.7" y="285.2">Not to Scale</text>
<text x="98.5" y="285.1">(Traffic Engineering)</text>
</g>
<g font-size="1.9" fill="#373435">
<text x="27.2" y="155.7">2</text>
<text x="36.6" y="172.7">1</text>
<text x="182.4" y="207.5">1</text>
<text x="192.1" y="207.5">2</text>
</g>
</svg>
